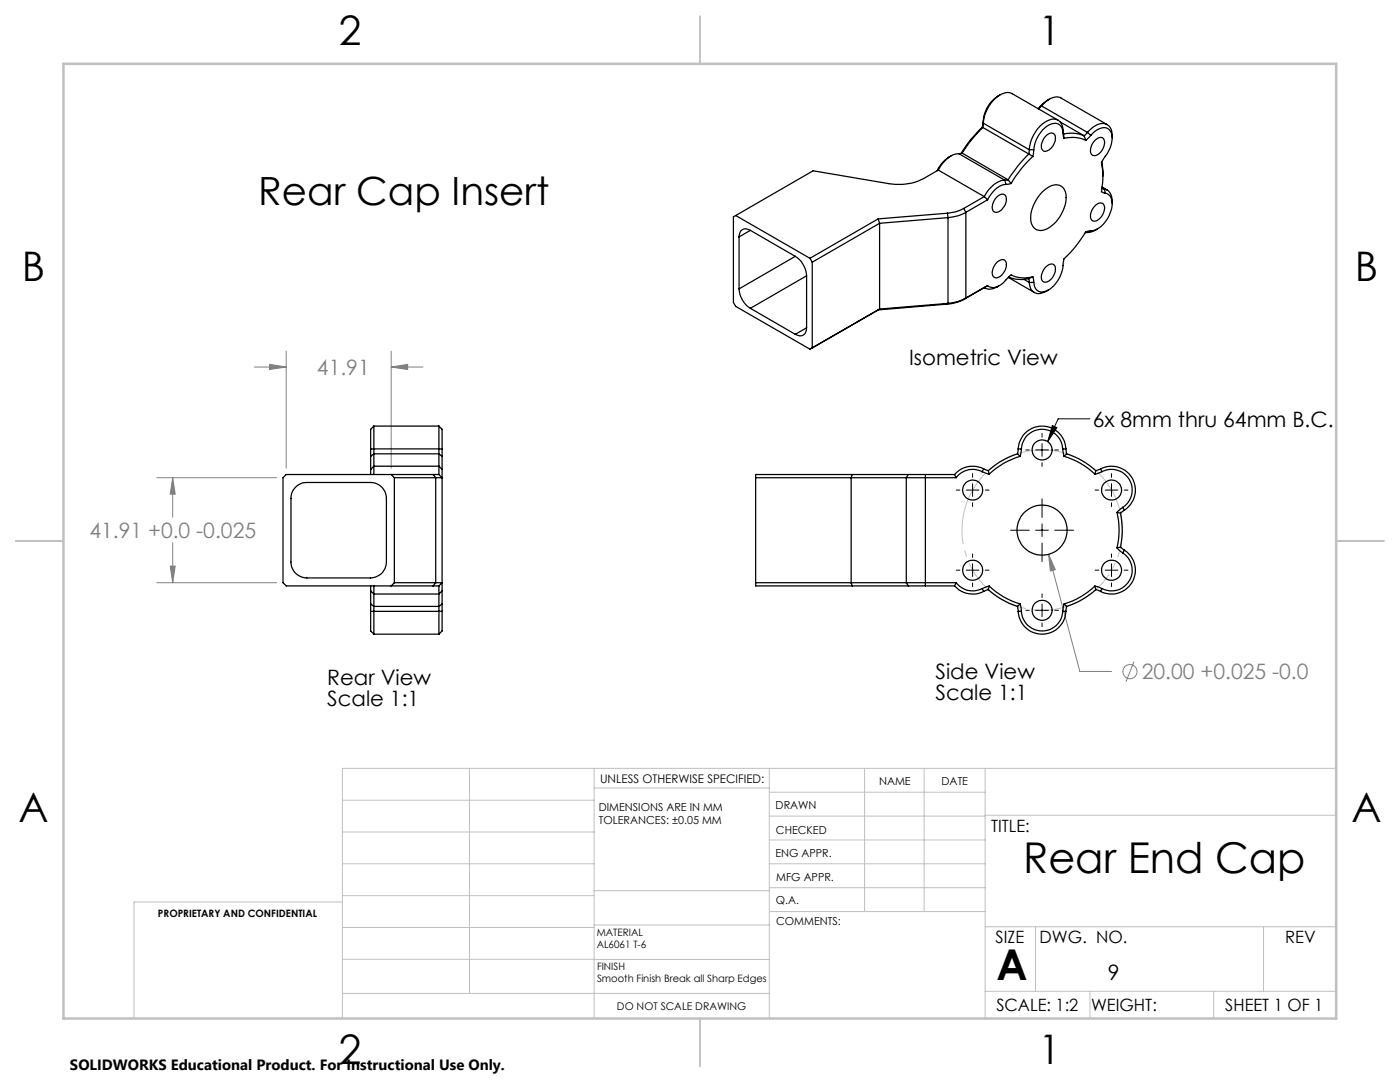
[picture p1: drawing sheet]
<svg xmlns="http://www.w3.org/2000/svg" width="279mm" height="216mm" viewBox="0 0 279 216" stroke-linecap="round" stroke-linejoin="round" font-family="sans-serif">
<g fill="none" stroke="#808080" stroke-width=".2">
<path d="M50.8 73.2h6.3M53.8 72.7l3.3 .5-3.3 .5zM57.1 70.1v23.3M78.1 73.2l3.3-.5v1zM78.1 70.1v23.3M78.1 73.2h6.3M31.3 95.3h23.9M34.5 95.3l.5 3.3h-1zM34.5 95.3v7.9M31.3 116.3h23.9M34 113h1l-.5 3.3zM34.5 108.3v8"/>
<path d="M209.3 110.6l1.3 3.1-1 .2zM209.3 110.6l6.2 23.4h6.4M226.3 132l-1.6 4"/>
<circle cx="225.5" cy="134" r="1.41"/>
</g>
<g fill="none" stroke="#000" stroke-width=".2">
<path d="M190.9 97.8h.7M192.8 97.8h2.6M194.1 94.5v.8M194.1 96.5v2.6M196.6 97.8h.8M204.7 89.8h.7M206.7 89.8h2.5M208 86.5v.7M208 88.5v2.6M208 92.3v.8M208 99.5v3.8M210 84.9l.9 .4-1.8 2.8z"/>
<path d="M210.5 89.8h.7M217.5 83.6h-6.3l-2.1 4.5M218.5 97.8h.8M220.6 97.8h2.5M221.8 94.5v.8M221.8 96.5v2.6M224.4 97.8h.7M190.9 113.8h.7M192.8 113.8h2.6M194.1 100.3v.8M194.1 110.5v.7M194.1 112.5v2.5"/>
<path d="M194.1 116.3v.8M196.6 113.8h.8M201.7 105.8h3.7M206.7 105.8h2.5M208 104.5v2.6M208 108.3v3.7M208 118.5v.7M210.5 105.8h3.7M218.5 113.8h.8M220.6 113.8h2.5M221.8 100.3v.8M221.8 110.5v.7"/>
<path d="M221.8 112.5v2.5M221.8 116.3v.8M224.4 113.8h.7M204.7 121.8h.7M206.7 121.8h2.5M208 120.5v2.5M208 124.3v.8M210.5 121.8h.7"/>
</g>
<path d="M223.3 101.1a16 16 0 0 0-26.8-6.5 16 16 0 0 0 7.2 26.6 16 16 0 0 0 19.9-19l-.3-1.1" fill="none" stroke="#c0c0c0" stroke-width=".2" stroke-dasharray="15.2 1.3 1.3 1.3" stroke-dashoffset="5" stroke-linecap="butt"/>
<g fill="none" stroke="#c0c0c0" stroke-width=".2">
<path d="M68.3 159.7h50.3M93.7 153.3v44.9M118.6 153.3v49.9M118.6 157.2h34.9M153.5 153.3v49.9M153.5 158.1h43.1M172.5 153.3v28.6M184.4 153.3v28.6M196.6 153.3v49.9M266.7 153.3h-198.4v49.9M68.3 178.7h50.3M68.3 172.4h50.3"/>
<path d="M68.3 166h50.3M68.3 180h-41.6v23.2M118.6 177.7h35M153.5 167.6h43.1M153.5 162.8h43.1M153.5 172.4h43.1M153.5 177.1h43.1M196.6 162.7h70.1M68.3 198.2h85.2M68.3 191.4l85.2 .1M68.3 185.1h50.3M118.6 184.6h35"/>
<path d="M153.6 181.9h43M196.6 197.8h70.1M196.6 184.9h70.1M206.7 184.9v12.9M217.5 197.8v5.4M242.2 197.8v5.4M252.2 184.9v12.9"/>
</g>
<path d="M139.7 3.2v9.5M3.1 107.9h9.6M266.7 107.9h9.5M139.7 203.2v9.6" fill="none" stroke="#c0c0c0" stroke-width=".25"/>
<path d="M12.7 12.7h254v190.5h-254z" fill="none" stroke="#c0c0c0" stroke-width=".5"/>
<path d="M210 84.9l.9 .4-1.8 2.8z" fill="#000"/>
<path d="M34.5 95.3l.5 3.3h-1zM34 113h1l-.5 3.3zM78.1 73.2l3.3-.5v1zM53.8 72.7l3.3 .5-3.3 .5zM209.3 110.6l.3 3.3 1-.2z" fill="#808080"/>
<g fill="none" stroke="#000" stroke-width=".25">
<path d="M199.6 18.9a6.4 6.4 0 0 0-3.3 5.2M209.4 19.8l-1.8 1.4M187.3 33.9l-3 1.7a11.1 11.1 0 0 1-6.9 1.1l-15.1-2.6-15.5 8.9M187.3 33.9l9.1 5.3M189.8 31.1a6 6 0 0 0-2.8 3M191.3 30.7a5.3 5.3 0 0 0-4 3.2M191.3 30.7l9.2 5.2M192 30.6l-.7 .1M192 30.6l9.2 5.3M196 25.4a22.4 22.4 0 0 0-4.2 5.2M196 25.4h.1M196.1 25.4a27.7 27.7 0 0 0-4.1 5.2"/>
<path d="M196.1 25.4l9.2 5.3M196.3 24.6l-.2 .8M196.3 24.1l-.3 1.3M196.3 24.6l9.1 5.3M196.3 24.1v.5M196.4 39.2l-4.1 2.4M196.4 39.2l.7 .7M197.1 39.9l-4.3 2.5M198.9 39.4a1.06 1.06 0 0 1 1.9-.2 2.7 2.7 0 0 1-1.9 3.2 .95 .95 0 0 1-.8-1.5l.2-.6zM200.5 35.9a5.3 5.3 0 0 0-4.1 3.3M200.5 35.9l.3 .9M200.8 36.8a4.7 4.7 0 0 0-3.7 3.1"/>
<path d="M201.2 35.9h-.7M201.2 35.9l.6 .7M201.8 36.6l-1 .2M205.3 30.7a26.4 26.4 0 0 0-4.1 5.2M205.3 30.7l.8 .5M205.4 29.9l-.1 .8M205.4 29.9h.9M206.1 31.2a22.5 22.5 0 0 0-4.3 5.4M206.3 29.9l-.2 1.3M207.6 21.2l-.4 .5M207.9 21.1l-.6 .6M207.9 21.1a3.7 3.7 0 0 1 3.7-1.7l9.4 5.5"/>
<path d="M207.9 21.1l9.1 5.3M207.9 21.1l-.3 .1M208.1 38.2a3.3 3.3 0 0 1 3.6-1.1 3.2 3.2 0 0 1 .9 3.8 6.9 6.9 0 0 1-4.5 5.1 2.07 2.07 0 0 1-2.4-2.5 7.8 7.8 0 0 1 2.4-5.3zM208.9 27a.97 .97 0 0 1 1.3-.4 .97 .97 0 0 1 .4 1.3 2.61 2.61 0 0 1-2.1 2.3 1.22 1.22 0 0 1-.5-1.8l.2-.6zM211.2 24l-9.2-5.3a3.2 3.2 0 0 0-3.6 1.1 7.6 7.6 0 0 0-2.1 4.8M211.6 24.3l4.8 2.8M212.2 26.5a1.76 1.76 0 0 0-1-1.7 1.76 1.76 0 0 0-2 .2 6.5 6.5 0 0 0-2.9 4.9M212.2 26.5l.1 1.1M212.2 26a2.03 2.03 0 0 0-1.1-2.1 2.03 2.03 0 0 0-2.3 .3 7.5 7.5 0 0 0-3.4 5.7M212.2 26l.1 .7M212.2 26v.5M212.3 26.7a6.6 6.6 0 0 1 4.1 .4"/>
<path d="M212.3 26.7v.9M212.3 27.6a6.5 6.5 0 0 1 4.4 .4M216.4 27.1l.3 .9M217 26.4l-.6 .7M217 26.4a3.6 3.6 0 0 1 3.7-1.6 2.22 2.22 0 0 1 1.3 2.3v.5M217 26.4l.7 .6M217.7 27l-1 1M217.7 27a2.94 2.94 0 0 1 3.4-1.3 2.4 2.4 0 0 1 .8 2.7 13.7 13.7 0 0 1-1.9 3.7l-.1 .2a21.3 21.3 0 0 1 0 6l.7 .3M218.5 28a1.1 1.1 0 0 1 1.8-.1 2.57 2.57 0 0 1-2 3.1 1.17 1.17 0 0 1-.5-1.7zM219.9 32.3l.2 2.9M219.9 37.6l.5 .1M219.9 37.5l.5 .2"/>
<path d="M220 37.3l1 .6M220.4 37.7a2.22 2.22 0 0 1 1.6 2.4v.5M220.4 37.7l.2 .9M220.6 38.6a2.26 2.26 0 0 1 1.3 3 5.9 5.9 0 0 1-3.9 4.4l-.3 .1M146.8 43l14.8 8.5M146.8 43l-.4 .3v17.1l.4 .7 14.8 8.6M147.5 57.6a5 5 0 0 0 2.3 3.9M147.5 47.3v10.3M149.8 46a1.38 1.38 0 0 0-1.6-.2 1.38 1.38 0 0 0-.7 1.5M149.8 46l8.9 5.2M149.8 46l-2.3 1.3M158.7 51.2a4.9 4.9 0 0 1 2.3 3.8"/>
<path d="M158.7 51.2l-11.2 6.4M161 55v10.4M161 55l-11.2 6.5M161.6 51.5l.5 .8M162.1 52.3v17.1M175.3 43.7l-13.7 7.8M175.3 43.7l.2 .9M175.5 44.6l-13.4 7.7M175.5 44.6v17.1M189.1 42.5l-13.8 1.2M189.1 42.5l.1 .9M189.2 43.4l-13.7 1.2"/>
<path d="M189.2 43.4v17.1M192.3 41.6a7.5 7.5 0 0 1-3.2 .9M192.3 59.8a8.2 8.2 0 0 1-3.2 .9M192.3 41.6l.5 .8M192.8 42.4a8.1 8.1 0 0 1-3.6 1M192.8 59.5a8.1 8.1 0 0 1-3.6 1M192.8 42.4v17.1M192.8 59.5l-.5 .3M196.4 57.4l.2 .1M196.4 57.4l-4.1 2.4M197.1 57l-4.3 2.5M197.1 57l-.7 .4"/>
<path d="M198.9 52.4a1.1 1.1 0 0 1 1.9-.1 2.63 2.63 0 0 1-2.2 3.1 1.23 1.23 0 0 1-.4-1.7zM199.4 57a2.66 2.66 0 0 1-3 .4M201.2 55.4l5.2 2.9M201.3 55.3a6.6 6.6 0 0 0 4 .3M204.4 55.7l1 .7M205.3 55.6l.1 .8M205.4 56.4a1.95 1.95 0 0 0 .9 1.9 1.95 1.95 0 0 0 2.1 0l.8-.4M206.1 55.2l.2 1.1M206.1 55.2a6.4 6.4 0 0 1-4.3-.3l-.8 .7a3.9 3.9 0 0 1-3.1 1.8l-.8-.4M206.1 55.2l-.8 .4M206.3 56.3l-.9 .1M208.7 53.3a1.13 1.13 0 0 1 1.9-.1 2.63 2.63 0 0 1-2.1 3.1 1.19 1.19 0 0 1-.5-1.8z"/>
<path d="M217 46.4h-.4M217.7 46.1l-1 .1a23.9 23.9 0 0 1-4.4 5.4v.2a7.4 7.4 0 0 1-3.1 6.1 1.76 1.76 0 0 1-2 .2 1.76 1.76 0 0 1-.9-1.8M217.7 46.1l-.7 .3M218.5 41.1a1.08 1.08 0 0 1 1.8-.1 2.63 2.63 0 0 1-2 3.1 1.22 1.22 0 0 1-.5-1.8zM219 45.7l-1.2 .6-.8 .1M149.8 61.5l8.9 5.2M161 65.4a1.39 1.39 0 0 1-.7 1.4 1.39 1.39 0 0 1-1.6-.1M161 65.4l-2.3 1.3M162.1 69.4l-.5 .3M175.3 61.8l-13.7 7.9M175.5 61.7l-13.4 7.7M175.5 61.7l-.2 .1"/>
<path d="M189.1 60.7l-13.8 1.1M189.2 60.5l-13.7 1.2M189.2 60.5l-.1 .2M58.8 97.4l.7-.6a2.76 2.76 0 0 1 1.7-.5h12.7a3.2 3.2 0 0 1 3.2 3.1v12.7a3.2 3.2 0 0 1-3.2 3.2h-12.7a3.2 3.2 0 0 1-3.1-3.2v-12.7a2.8 2.8 0 0 1 .7-2zM74 93.7v1M74 91.1v2.6M74 89.6v1.5M74.6 93v1.7M74.6 90.6v2.4M74.6 89.6v1M74.6 85v4.6M74.6 85l-.6 .7v3.9"/>
<path d="M74.6 93l-.6 .7M74.6 93h13M74.6 85h13M74.6 90.6h13M74.6 90.6l-.6 .5M74.6 89.6h13M74.6 89.6h-.6M78.1 94.7l.6 .6M78.7 95.3v21M78.7 95.3h8.3M86.4 94.7h1.2M86.4 94.7h-29.3l-.6 .6v21l.6 .6h29.3"/>
<path d="M86.4 94.7l.6 .6M87 95.3h1.2M87 95.3v21M87.6 93v1.7M87.6 90.6v2.4M87.6 89.6v1M87.6 85v4.6M87.6 85l.6 .7v3.9M87.6 93l.6 .7M87.6 94.7l.6 .6M87.6 90.6l.6 .5M87.6 89.6h.6"/>
<path d="M88.2 93.7v1.6M88.2 91.1v2.6M88.2 89.6v1.5M88.2 95.3v21M150.8 95.3h30.1M170.1 94.7l-.2 .6v21l.2 .6M180.9 95.3h9.9M180.9 95.3v21M181.3 94.7h3.4M181.3 94.7h-30.5v22.2h30.5M181.3 94.7l-.4 .6M184.7 94.7h5.8"/>
<path d="M184.7 94.7v22.2M190.5 94.7l.3 .6M196 94.1l1.4 .5M196 94.1a4.1 4.1 0 0 0-5.2 1.2M196.3 93.6l.9 .3M196.3 93.6a4.8 4.8 0 0 0-5.8 1.1M196.3 93.6l-.3 .5M197.2 93.9l.2 .7M203.1 90.6a16 16 0 0 0-5.9 3.3M203.1 90.6l.5 .5M203.2 89.6a4.8 4.8 0 0 1 4.8-4.6 4.8 4.8 0 0 1 4.7 4.6M203.2 89.6l-.1 1"/>
<path d="M203.2 89.6h.6M203.6 91.1a14.8 14.8 0 0 0-6.2 3.5M203.8 89.6l-.2 1.5M203.8 89.6a4.1 4.1 0 0 1 4.2-3.9 4.1 4.1 0 0 1 4.1 3.9M212.1 89.6l.3 1.5M212.4 91.1a15 15 0 0 1 6.1 3.5M212.7 89.6l.2 1M212.7 89.6h-.6M212.9 90.6a16 16 0 0 1 5.8 3.3M212.9 90.6l-.5 .5M218.7 93.9l-.2 .7M219.6 93.6a4.8 4.8 0 0 1 6.4 1.8 4.8 4.8 0 0 1-1.6 6.4"/>
<path d="M219.6 93.6l-.9 .3M219.6 93.6l.3 .5M219.9 94.1l-1.4 .5M219.9 94.1a4.1 4.1 0 0 1 5.5 1.6 4.1 4.1 0 0 1-1.4 5.5M74 116.9v1M74 117.9v2.6M74 117.9l.6 .6M74.6 116.9v1.6M74.6 118.5v2.5M74.6 118.5h13M78.7 116.3l-.6 .6M78.7 116.3h8.3"/>
<path d="M86.4 116.9h1.2M87 116.3h1.2M87 116.3l-.6 .6M87.6 116.9v1.6M87.6 118.5v2.5M88.2 116.3v1.6M88.2 117.9v2.6M88.2 117.9l-.6 .6M88.2 116.3l-.6 .6M150.8 116.3h30.1M180.9 116.3h9.9M180.9 116.3l.4 .6"/>
<path d="M181.3 116.9h3.4M184.7 116.9h5.8M190.5 116.9a4.8 4.8 0 0 0 5.8 1.1M190.8 116.3a4.1 4.1 0 0 0 5.2 1.1M190.8 116.3l-.3 .6M196 117.4l.3 .6M197.2 117.7a16 16 0 0 0 5.9 3.3M197.2 117.7l-.9 .3M197.4 116.9a14.8 14.8 0 0 0 6.2 3.6M197.4 116.9l-1.4 .5M197.4 116.9l-.2 .8M218.5 116.9l1.4 .5"/>
<path d="M218.5 116.9a15 15 0 0 1-6.1 3.6M218.5 116.9l.2 .8M218.7 117.7l.9 .3M218.7 117.7a16 16 0 0 1-5.8 3.3M219.9 117.4l-.3 .6M222.9 102.2a15.1 15.1 0 0 1 0 7.1M222.9 109.3l1.1 1M222.9 102.2l.7 .2M223.6 109.1l.8 .7M223.6 102.4a16.3 16.3 0 0 1 0 6.7M223.6 109.1l-.7 .2M224 110.3a4.1 4.1 0 0 1 1.4 5.5 4.1 4.1 0 0 1-5.5 1.6"/>
<path d="M224 101.2l-1.1 1M224 101.2l.4 .6M224.4 109.8a4.8 4.8 0 0 1 1.6 6.4 4.8 4.8 0 0 1-6.4 1.8M224.4 101.8l-.8 .6M224.4 109.8l-.4 .5M74 120.5v1.5M74 122v3.9l.6 .6M74 120.5l.6 .5M74 122h14.2M74.6 121v5.5M74.6 126.5h13M74.6 121h13"/>
<path d="M87.6 121v5.5M88.2 120.5v1.5M88.2 122v3.9l-.6 .6M88.2 120.5l-.6 .5M203.1 121l.1 1M203.2 122a4.8 4.8 0 0 0 4.8 4.5 4.8 4.8 0 0 0 4.7-4.5M203.2 122h.6M203.6 120.5l.2 1.5M203.6 120.5l-.5 .5M203.8 122a4.1 4.1 0 0 0 4.2 3.9 4.1 4.1 0 0 0 4.1-3.9M212.1 122h.6M212.4 120.5l-.3 1.5"/>
<path d="M212.4 120.5l.5 .5M212.9 121l-.2 1"/>
<circle cx="194.1" cy="97.8" r="2"/>
<circle cx="208" cy="89.8" r="2"/>
<circle cx="221.8" cy="97.8" r="2"/>
<circle cx="194.1" cy="113.8" r="2.01"/>
<circle cx="208" cy="105.8" r="5"/>
<circle cx="221.8" cy="113.8" r="2.01"/>
<circle cx="208" cy="121.8" r="2"/>
</g>
<g font-size="8.5">
<text x="204.2" y="174.2">Rear End Cap</text>
<text x="198.9" y="195.5">A</text>
</g>
<g font-size="8.1">
<text x="67.6" y="8.9">2</text>
<text x="207.3" y="8.9">1</text>
<text x="4.4" y="56.2">B</text>
<text x="270.4" y="56.2">B</text>
<text x="3.7" y="164.1">A</text>
<text x="269.7" y="164.1">A</text>
<text x="67.6" y="212.4">2</text>
<text x="207.3" y="212.4">1</text>
</g>
<text font-size="7.8" x="51.5" y="40.8">Rear Cap Insert</text>
<g font-size="4.2" fill="#808080">
<text x="63.3" y="74.8">41.91</text>
<text x="17.8" y="107.3">41.91 +0.0 -0.025</text>
<text x="227.9" y="135.6">20.00 +0.025 -0.0</text>
</g>
<g font-size="4.2">
<text x="181.4" y="72.8">Isometric View</text>
<text x="218.1" y="85.2">6x 8mm thru 64mm B.C.</text>
<text x="65.3" y="136.7">Rear View</text>
<text x="186.7" y="135.5">Side View</text>
<text x="65.3" y="140.9">Scale 1:1</text>
<text x="186.7" y="139.7">Scale 1:1</text>
<text x="221.1" y="195.6">9</text>
</g>
<g font-size="3.4">
<text x="197.8" y="166">TITLE:</text>
<text x="198.7" y="188.1">SIZE</text>
<text x="207.5" y="188.1">DWG. NO.</text>
<text x="256.5" y="188.2">REV</text>
<text x="198.8" y="201.7">SCALE: 1:2</text>
<text x="217.7" y="201.8">WEIGHT:</text>
<text x="244.5" y="201.7">SHEET 1 OF 1</text>
</g>
<text font-size="3" x="14" y="213.5">SOLIDWORKS Educational Product. For Instructional Use Only.</text>
<text font-size="2.4" x="119.8" y="156.2">UNLESS OTHERWISE SPECIFIED:</text>
<g font-size="2.2">
<text x="119.5" y="161.8">DIMENSIONS ARE IN MM</text>
<text x="154.8" y="161.4">DRAWN</text>
<text x="175.4" y="156.6">NAME</text>
<text x="187.9" y="156.7">DATE</text>
<text x="119.5" y="164.4">TOLERANCES: ±0.05 MM</text>
<text x="154.9" y="166.3">CHECKED</text>
<text x="154.8" y="171">ENG APPR.</text>
<text x="154.9" y="175.7">MFG APPR.</text>
<text x="154.9" y="180.4">Q.A.</text>
<text x="154.9" y="184.6">COMMENTS:</text>
</g>
<text font-size="2.1" x="123.1" y="201.6">DO NOT SCALE DRAWING</text>
<g font-size="2">
<text x="31.5" y="182.9">PROPRIETARY AND CONFIDENTIAL</text>
<text x="119.1" y="186.7">MATERIAL</text>
<text x="119.1" y="189.2">AL6061 T-6</text>
<text x="119.1" y="193.5">FINISH</text>
<text x="119.1" y="196">Smooth Finish Break all Sharp Edges</text>
</g>
</svg>
